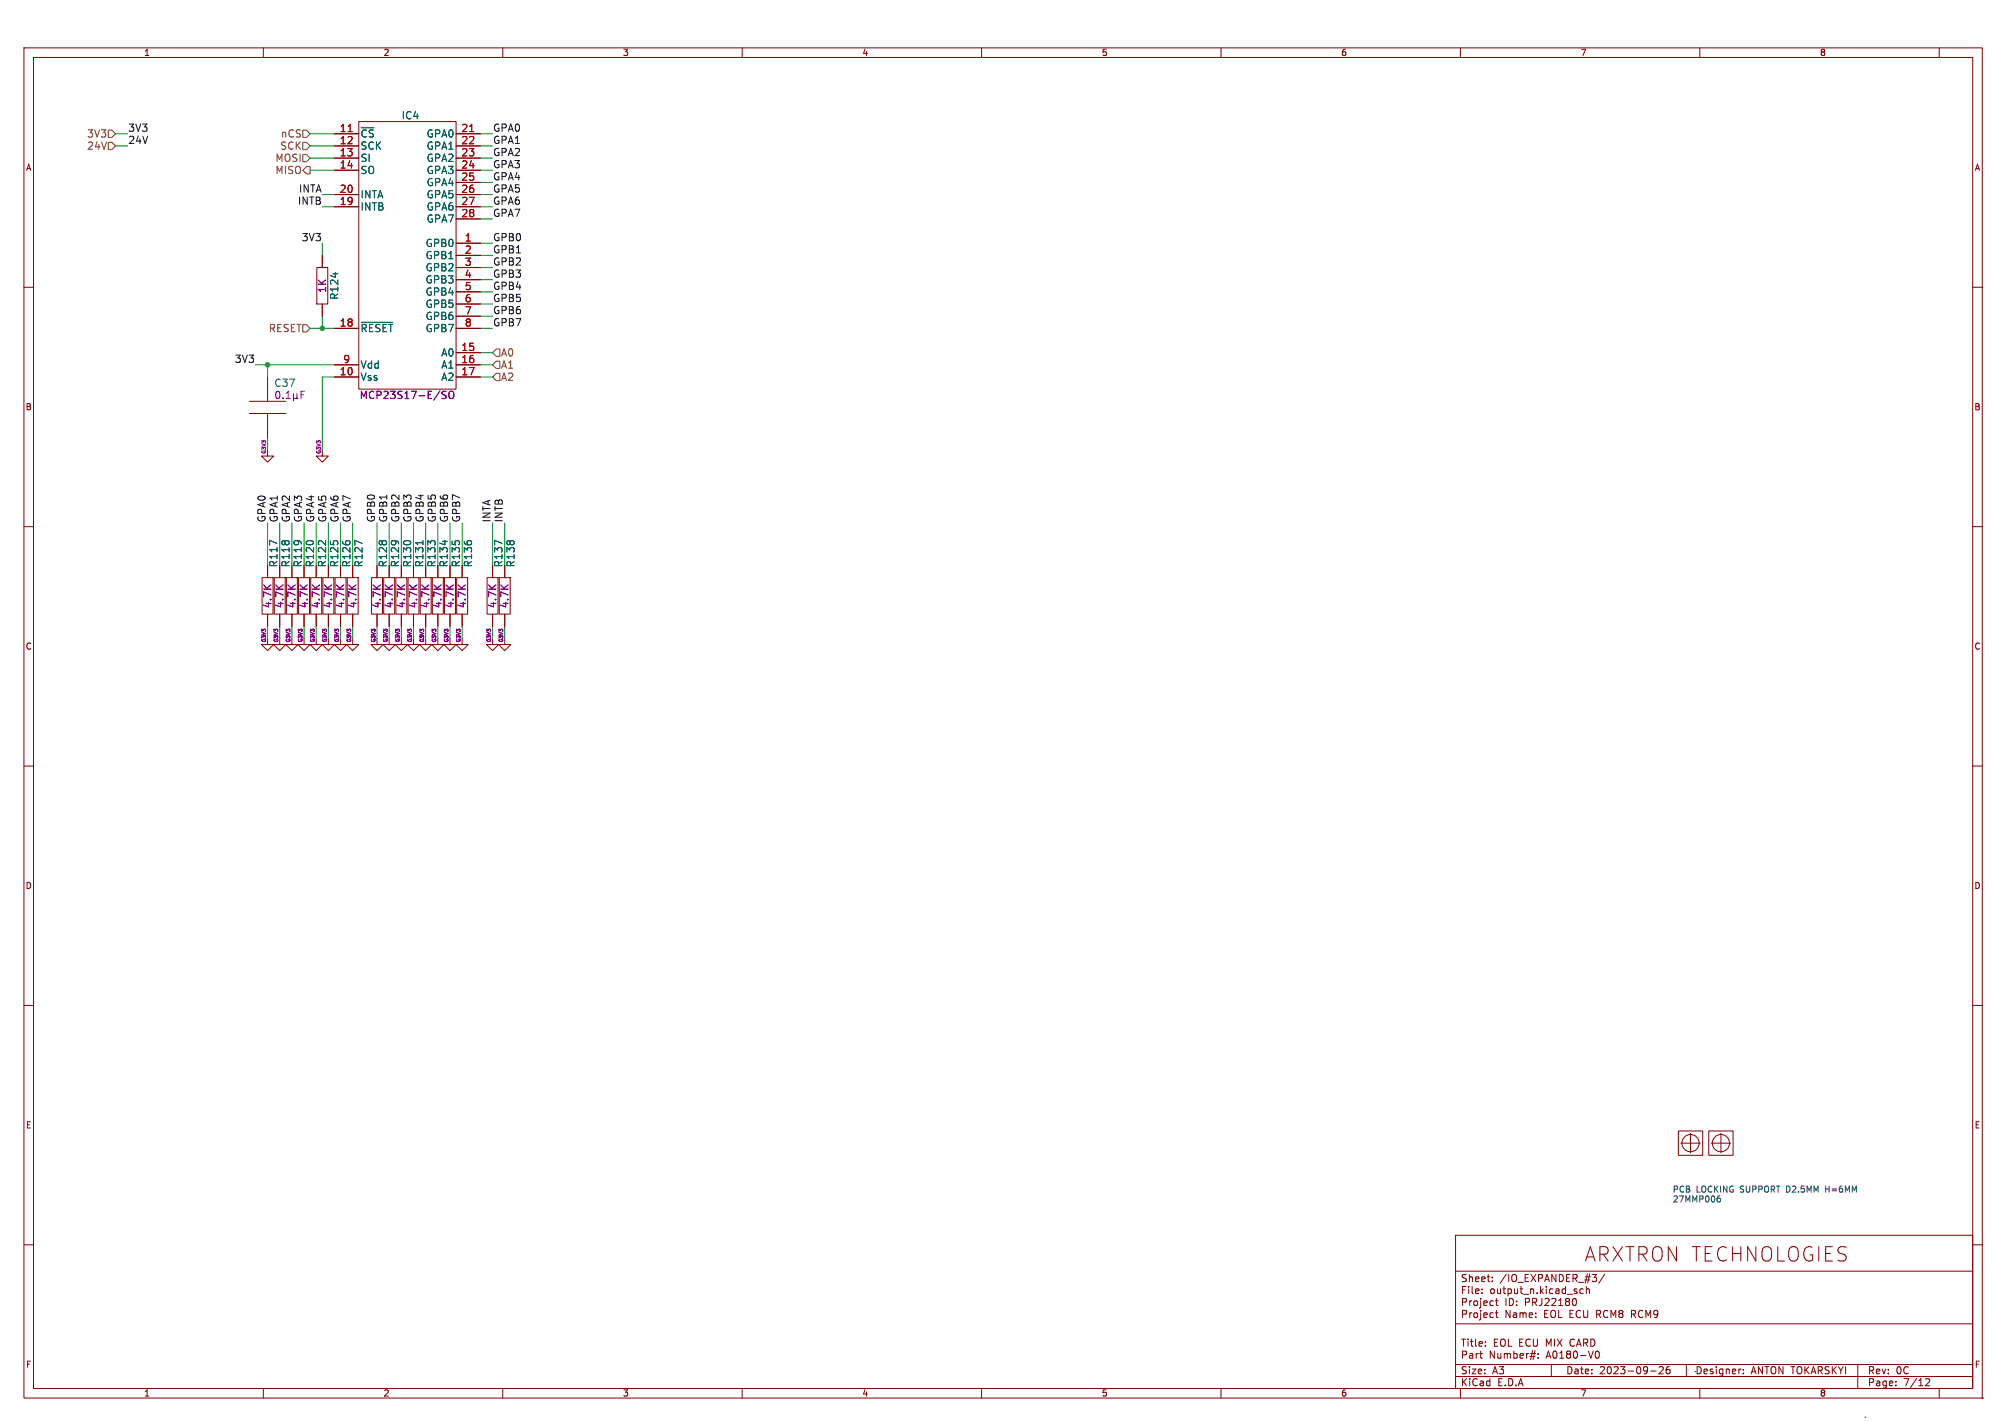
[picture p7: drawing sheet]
<svg xmlns="http://www.w3.org/2000/svg" width="420mm" height="297mm" viewBox="0 0 420 297" stroke-linecap="round" stroke-linejoin="round" font-family="sans-serif">
<g fill="none" stroke="#840000" stroke-width=".21">
<path d="M5 10h409v282h-409zM7 12h405v278h-405zM55 10v2M105 10v2M155 10v2M205 10v2M255 10v2M305 10v2M355 10v2M405 10v2M69.8 27.9h5.1M69.8 30.5h5.1"/>
<path d="M69.8 33h5.1M69.8 35.6h5.1M74.9 25.4h20.3v55.9h-20.3zM95.2 27.9h5.1M95.2 30.5h5.1M95.2 33h5.1M95.2 35.6h5.1M95.2 38.1h5.1M5 60h2M66.2 55.9h2.3v7.6h-2.3zM67.3 53.3v2.6M69.8 43.2h5.1"/>
<path d="M69.8 40.6h5.1M95.2 50.8h5.1M95.2 43.2h5.1M95.2 53.3h5.1M95.2 40.6h5.1M95.2 45.7h5.1M95.2 55.9h5.1M95.2 58.4h5.1M412 60h2M55.9 78.7v5.1M67.3 63.5v2.5M69.8 78.7h5.1"/>
<path d="M69.8 76.2h5.1M69.8 68.6h5.1M95.2 78.7h5.1M95.2 73.7h5.1M95.2 76.2h5.1M95.2 68.6h5.1M95.2 61h5.1M95.2 63.5h5.1M95.2 66h5.1M52.1 83.8h7.6M52.1 86.4h7.6M55.9 94v1.3h1.2l-1.2 1.2-1.3-1.2h1.3"/>
<path d="M55.9 86.4v5M67.3 94v1.3h1.3l-1.3 1.2-1.3-1.2h1.3M5 110h2M55.9 118.1v2.6M58.4 118.1v2.6M61 118.1v2.6M63.5 118.1v2.6M66 118.1v2.6M68.6 118.1v2.6M71.1 118.1v2.6M73.7 118.1v2.6M78.7 118.1v2.6"/>
<path d="M81.3 118.1v2.6M83.8 118.1v2.6M86.4 118.1v2.6M88.9 118.1v2.6M91.4 118.1v2.6M94 118.1v2.6M96.5 118.1v2.6M102.9 118.1v2.6M105.4 118.1v2.6M412 110h2M54.7 120.7h2.3v7.6h-2.3zM55.9 133.4v1.2h1.2l-1.2 1.3-1.3-1.3h1.3"/>
<path d="M55.9 128.3v2.5M57.3 120.7h2.3v7.6h-2.3zM58.4 133.4v1.2h1.3l-1.3 1.3-1.3-1.3h1.3M58.4 128.3v2.5M59.8 120.7h2.3v7.6h-2.3zM61 133.4v1.2h1.2l-1.2 1.3-1.3-1.3h1.3M61 128.3v2.5M62.4 120.7h2.2v7.6h-2.2zM63.5 133.4v1.2h1.3l-1.3 1.3-1.3-1.3h1.3M63.5 128.3v2.5M64.9 120.7h2.3v7.6h-2.3zM66 133.4v1.2h1.3l-1.3 1.3-1.2-1.3h1.2"/>
<path d="M66 128.3v2.5M67.4 120.7h2.3v7.6h-2.3zM68.6 133.4v1.2h1.2l-1.2 1.3-1.3-1.3h1.3M68.6 128.3v2.5M70 120.7h2.3v7.6h-2.3zM71.1 133.4v1.2h1.3l-1.3 1.3-1.3-1.3h1.3M71.1 128.3v2.5M72.5 120.7h2.3v7.6h-2.3zM73.7 133.4v1.2h1.2l-1.2 1.3-1.3-1.3h1.3M73.7 128.3v2.5M77.6 120.7h2.3v7.6h-2.3zM78.7 133.4v1.2h1.3l-1.3 1.3-1.2-1.3h1.2"/>
<path d="M78.7 128.3v2.5M80.1 120.7h2.3v7.6h-2.3zM81.3 133.4v1.2h1.2l-1.2 1.3-1.3-1.3h1.3M81.3 128.3v2.5M82.7 120.7h2.3v7.6h-2.3zM83.8 133.4v1.2h1.3l-1.3 1.3-1.3-1.3h1.3M83.8 128.3v2.5M85.2 120.7h2.3v7.6h-2.3zM86.4 133.4v1.2h1.2l-1.2 1.3-1.3-1.3h1.3M86.4 128.3v2.5M87.8 120.7h2.2v7.6h-2.2zM88.9 133.4v1.2h1.3l-1.3 1.3-1.3-1.3h1.3"/>
<path d="M88.9 128.3v2.5M90.3 120.7h2.3v7.6h-2.3zM91.4 133.4v1.2h1.3l-1.3 1.3-1.2-1.3h1.2M91.4 128.3v2.5M92.8 120.7h2.3v7.6h-2.3zM94 133.4v1.2h1.2l-1.2 1.3-1.3-1.3h1.3M94 128.3v2.5M95.4 120.7h2.3v7.6h-2.3zM96.5 133.4v1.2h1.3l-1.3 1.3-1.3-1.3h1.3M96.5 128.3v2.5M101.7 120.7h2.3v7.6h-2.3zM102.9 133.4v1.2h1.2l-1.2 1.3-1.3-1.3h1.3"/>
<path d="M102.9 128.3v2.5M104.3 120.7h2.3v7.6h-2.3zM105.4 133.4v1.2h1.3l-1.3 1.3-1.3-1.3h1.3M105.4 128.3v2.5M5 160h2M412 160h2M5 210h2M412 210h2M350.5 236.2h5.1v5.1h-5.1zM351 238.8h4.1M353.1 236.7v4.1M356.9 236.2h5v5.1h-5z"/>
<path d="M357.4 238.8h4M359.4 236.7v4.1M5 260h2M304 258h108v32h-108zM412 260h2M304 276.5h108M304 265.5h108M309.5 270v.2M309.5 269.3v.1M311.7 267.5v.2M311.7 266.8v.1M312.3 271.7h.6"/>
<path d="M312.3 274.2h.6M312.5 271.2v1.3l.4 .2M312.5 273.7v1.3l.4 .2M329.2 271.5v.9l-.5 .3M330.7 269.3l-.5-.1-.3 .3 .2 .6h.6M331.3 269.3l.2-.1 .4 .1v.9M331.3 268.7v1.5M335.2 266.1l-1.3 1.9M55 290v2M105 290v2M155 290v2M205 290v2"/>
<path d="M255 290v2M304 287.5h108M304 285h108M305 290v2M309 282.7h.6M309.4 283.7h.2M310.2 281v.2M310.2 280.3v.1M319.7 282.7h1M321.2 283.5v.2M321.2 282.8v.1M324 285v2.5"/>
<path d="M333.5 282.2a.85 .85 0 0 0 .2 1.5 .94 .94 0 0 0 0-1.5M344.7 286.4h1.2M346.5 285.6l.6-.2 .3 .5-1 1h1M348.7 285.4l-.5 .1a1.01 1.01 0 0 0 0 1.4l.5-.1 .1-.5-.3-.3h-.3l-.3 .3M352.2 285v2.5M355 290v2M363.4 285.9h.2M364.1 286.8v.1M364.1 286v.2M388 285v5M389.5 296h.1M395.9 289.3v.1"/>
<path d="M395.9 288.5v.2M402.2 288.1l.5-.2 .3 .5-.9 1h.9M405 290v2M414 292h.1"/>
<circle cx="353.1" cy="238.8" r="1.8"/>
<circle cx="359.4" cy="238.8" r="1.8"/>
</g>
<path d="M75.4 67.3h6.6M88.3 112.9v.9" fill="none" stroke="#006464" stroke-width=".21"/>
<path d="M72.7 27.5h.9M98.1 27.5h.9" fill="none" stroke="#a90000" stroke-width=".21"/>
<g fill="none" stroke="#840084" stroke-width=".21">
<path d="M57.9 81.7a.87 .87 0 0 0 .2 1.5 .95 .95 0 0 0 0-1.5M59.1 83.1v.1M59.8 83.2h.8M59.8 82.2l.4-.5v1.5M61.3 83l.2 .2h.3l.2-.2M61.3 82.2v1.6M62 83l.2 .2M62 82.2v.8M62.9 82.4h.5M63.6 81.7h-.7v1.5M92.3 82.2l.9 .6-.3 .4h-.6M93.2 81.8l-.6-.1-.3 .3"/>
<path d="M93.8 81.9a.51 .51 0 0 1 .6-.2 .51 .51 0 0 1 .4 .5v.5a.51 .51 0 0 1-.5 .6 .51 .51 0 0 1-.5-.6z"/>
</g>
<path d="M22.6 27.2h.8l.7 .7-.7 .8h-.8zM22.6 29.7h.8l.7 .8-.7 .7h-.8zM63.2 29.7h.8l.8 .8-.8 .7h-.8zM63.2 27.2h.8l.8 .7-.8 .8h-.8zM63.2 35.6l.8-.8h.8v1.5h-.8zM63.2 32.3h.8l.8 .7-.8 .8h-.8zM63.2 67.8h.8l.8 .8-.8 .7h-.8zM103.6 72.9h.8v1.5h-.8l-.7-.7zM103.6 75.4h.8v1.6h-.8l-.7-.8zM103.6 78h.8v1.5h-.8l-.7-.8z" fill="none" stroke="#725600" stroke-width=".21"/>
<path d="M358.8 250.3h.3l.2 .2v.4l-.5 .1M359 249.8h-.2" fill="none" stroke="#0000c2" stroke-width=".21"/>
<g fill="none" stroke="#009600" stroke-width=".21">
<path d="M24.1 30.5h2.6M24.1 27.9h2.6M64.8 30.5h5M64.8 27.9h5M64.8 35.6h5M64.8 33h5M100.3 30.5h2.6M100.3 27.9h2.6M100.3 35.6h2.6M100.3 38.1h2.6M100.3 33h2.6M67.3 43.2h2.5"/>
<path d="M67.3 40.6h2.5M67.3 50.8v2.5M100.3 43.2h2.6M100.3 40.6h2.6M100.3 53.3h2.6M100.3 50.8h2.6M100.3 55.9h2.6M100.3 45.7h2.6M100.3 58.4h2.6M53.3 76.2h16.5M55.9 76.2v2.5M64.8 68.6h5"/>
<path d="M67.3 66v2.6M69.8 78.7h-2.5v15.3M100.3 76.2h2.6M100.3 78.7h2.6M100.3 68.6h2.6M100.3 61h2.6M100.3 73.7h2.6M100.3 63.5h2.6M100.3 66h2.6M55.9 91.4v2.6M55.9 109.2v8.9M58.4 109.2v8.9"/>
<path d="M61 109.2v8.9M63.5 109.2v8.9M66 109.2v8.9M68.6 109.2v8.9M71.1 109.2v8.9M73.7 109.2v8.9M78.7 109.2v8.9M81.3 109.2v8.9M83.8 109.2v8.9M86.4 109.2v8.9M88.9 109.2v8.9M91.4 109.2v8.9"/>
<path d="M94 109.2v8.9M96.5 109.2v8.9M102.9 109.2v8.9M105.4 109.2v8.9M55.9 130.8v2.6M58.4 130.8v2.6M61 130.8v2.6M63.5 130.8v2.6M66 130.8v2.6M68.6 130.8v2.6M71.1 130.8v2.6M73.7 130.8v2.6"/>
<path d="M78.7 130.8v2.6M81.3 130.8v2.6M83.8 130.8v2.6M86.4 130.8v2.6M88.9 130.8v2.6M91.4 130.8v2.6M94 130.8v2.6M96.5 130.8v2.6M102.9 130.8v2.6M105.4 130.8v2.6"/>
</g>
<g fill="#009600" stroke="#009600" stroke-width=".21">
<circle cx="67.3" cy="68.6" r=".46"/>
<circle cx="55.9" cy="76.2" r=".46"/>
</g>
<text font-size="4.2" fill="#840000" x="330.9" y="263.7">ARXTRON TECHNOLOGIES</text>
<g font-size="2.1" fill="#725600">
<text x="18.1" y="28.9">3V3</text>
<text x="58.6" y="28.9">nCS</text>
<text x="18.1" y="31.5">24V</text>
<text x="57.5" y="34">MOSI</text>
<text x="58.5" y="31.5">SCK</text>
<text x="57.5" y="36.6">MISO</text>
<text x="56.1" y="69.6">RESET</text>
<text x="104.5" y="74.7">A0</text>
<text x="104.5" y="77.2">A1</text>
<text x="104.5" y="79.7">A2</text>
</g>
<g font-size="2.1" fill="#0f0f0f">
<text x="26.7" y="27.6">3V3</text>
<text x="102.9" y="27.6">GPA0</text>
<text x="26.7" y="30.2">24V</text>
<text x="102.9" y="35.2">GPA3</text>
<text x="102.9" y="30.2">GPA1</text>
<text x="102.9" y="32.7">GPA2</text>
<text x="62.4" y="40.3">INTA</text>
<text x="102.9" y="40.3">GPA5</text>
<text x="102.9" y="37.8">GPA4</text>
<text x="62.2" y="42.9">INTB</text>
<text x="102.9" y="42.9">GPA6</text>
<text x="102.9" y="45.4">GPA7</text>
<text x="62.9" y="50.5">3V3</text>
<text x="102.9" y="50.5">GPB0</text>
<text x="102.9" y="53">GPB1</text>
<text x="102.9" y="55.6">GPB2</text>
<text x="102.9" y="58.1">GPB3</text>
<text x="102.9" y="63.2">GPB5</text>
<text x="102.9" y="65.7">GPB6</text>
<text x="102.9" y="60.6">GPB4</text>
<text x="102.9" y="68.3">GPB7</text>
<text x="49" y="75.9">3V3</text>
<text x="55.6" y="109.2" transform="rotate(-90 55.6 109.2)">GPA0</text>
<text x="58.1" y="109.2" transform="rotate(-90 58.1 109.2)">GPA1</text>
<text x="60.6" y="109.2" transform="rotate(-90 60.6 109.2)">GPA2</text>
<text x="63.2" y="109.2" transform="rotate(-90 63.2 109.2)">GPA3</text>
<text x="65.7" y="109.2" transform="rotate(-90 65.7 109.2)">GPA4</text>
<text x="68.3" y="109.2" transform="rotate(-90 68.3 109.2)">GPA5</text>
<text x="70.8" y="109.2" transform="rotate(-90 70.8 109.2)">GPA6</text>
<text x="73.3" y="109.2" transform="rotate(-90 73.3 109.2)">GPA7</text>
<text x="78.4" y="109.2" transform="rotate(-90 78.4 109.2)">GPB0</text>
<text x="81" y="109.2" transform="rotate(-90 81 109.2)">GPB1</text>
<text x="83.5" y="109.2" transform="rotate(-90 83.5 109.2)">GPB2</text>
<text x="86" y="109.2" transform="rotate(-90 86 109.2)">GPB3</text>
<text x="88.6" y="109.2" transform="rotate(-90 88.6 109.2)">GPB4</text>
<text x="91.1" y="109.2" transform="rotate(-90 91.1 109.2)">GPB5</text>
<text x="93.7" y="109.2" transform="rotate(-90 93.7 109.2)">GPB6</text>
<text x="96.2" y="109.2" transform="rotate(-90 96.2 109.2)">GPB7</text>
<text x="102.6" y="109.2" transform="rotate(-90 102.6 109.2)">INTA</text>
<text x="105.1" y="109.2" transform="rotate(-90 105.1 109.2)">INTB</text>
</g>
<g font-size="2.1" fill="#a90000">
<text x="70.9" y="27.7">11</text>
<text x="96.3" y="27.7">21</text>
<text x="70.9" y="30.2">12</text>
<text x="70.9" y="32.8">13</text>
<text x="70.9" y="35.3">14</text>
<text x="96.3" y="30.2">22</text>
<text x="96.3" y="32.8">23</text>
<text x="96.3" y="35.3">24</text>
<text x="70.9" y="40.4">20</text>
<text x="96.3" y="37.8">25</text>
<text x="96.3" y="40.4">26</text>
<text x="70.9" y="42.9">19</text>
<text x="96.3" y="42.9">27</text>
<text x="96.3" y="45.5">28</text>
<text x="97" y="50.5">1</text>
<text x="97" y="53.1">2</text>
<text x="97" y="55.6">3</text>
<text x="97" y="58.2">4</text>
<text x="97" y="60.7">5</text>
<text x="97" y="63.2">6</text>
<text x="97" y="65.8">7</text>
<text x="70.9" y="68.3">18</text>
<text x="97" y="68.3">8</text>
<text x="71.6" y="75.9">9</text>
<text x="96.3" y="73.4">15</text>
<text x="96.3" y="75.9">16</text>
<text x="70.9" y="78.5">10</text>
<text x="96.3" y="78.5">17</text>
</g>
<g font-size="2.1" fill="#006464">
<text x="75.2" y="28.9">~{CS}</text>
<text x="83.8" y="25.1">IC4</text>
<text x="89" y="28.9">GPA0</text>
<text x="75.2" y="31.5">SCK</text>
<text x="75.2" y="34">SI</text>
<text x="89" y="31.5">GPA1</text>
<text x="89" y="34">GPA2</text>
<text x="75.2" y="36.6">SO</text>
<text x="75.2" y="41.6">INTA</text>
<text x="89" y="36.6">GPA3</text>
<text x="89" y="39.1">GPA4</text>
<text x="89" y="41.6">GPA5</text>
<text x="75.2" y="44.2">INTB</text>
<text x="89" y="44.2">GPA6</text>
<text x="89" y="46.7">GPA7</text>
<text x="88.8" y="51.8">GPB0</text>
<text x="88.8" y="54.3">GPB1</text>
<text x="88.8" y="56.9">GPB2</text>
<text x="88.8" y="59.4">GPB3</text>
<text x="70.8" y="62.7" transform="rotate(-90 70.8 62.7)">R124</text>
<text x="88.8" y="62">GPB4</text>
<text x="88.8" y="64.5">GPB5</text>
<text x="75.2" y="69.6">~{RESET}</text>
<text x="88.8" y="67">GPB6</text>
<text x="88.8" y="69.6">GPB7</text>
<text x="75.2" y="77.2">Vdd</text>
<text x="92.1" y="74.7">A0</text>
<text x="92.1" y="77.2">A1</text>
<text x="75.2" y="79.7">Vss</text>
<text x="92.1" y="79.7">A2</text>
<text x="58.1" y="118.6" transform="rotate(-90 58.1 118.6)">R117</text>
<text x="60.7" y="118.6" transform="rotate(-90 60.7 118.6)">R118</text>
<text x="63.2" y="118.6" transform="rotate(-90 63.2 118.6)">R119</text>
<text x="65.8" y="118.6" transform="rotate(-90 65.8 118.6)">R120</text>
<text x="68.3" y="118.6" transform="rotate(-90 68.3 118.6)">R122</text>
<text x="70.8" y="118.6" transform="rotate(-90 70.8 118.6)">R125</text>
<text x="73.4" y="118.6" transform="rotate(-90 73.4 118.6)">R126</text>
<text x="75.9" y="118.6" transform="rotate(-90 75.9 118.6)">R127</text>
<text x="81" y="118.6" transform="rotate(-90 81 118.6)">R128</text>
<text x="83.5" y="118.6" transform="rotate(-90 83.5 118.6)">R129</text>
<text x="86.1" y="118.6" transform="rotate(-90 86.1 118.6)">R130</text>
<text x="88.6" y="118.6" transform="rotate(-90 88.6 118.6)">R131</text>
<text x="91.2" y="118.6" transform="rotate(-90 91.2 118.6)">R133</text>
<text x="93.7" y="118.6" transform="rotate(-90 93.7 118.6)">R134</text>
<text x="96.2" y="118.6" transform="rotate(-90 96.2 118.6)">R135</text>
<text x="98.8" y="118.6" transform="rotate(-90 98.8 118.6)">R136</text>
<text x="105.1" y="118.6" transform="rotate(-90 105.1 118.6)">R137</text>
<text x="107.7" y="118.6" transform="rotate(-90 107.7 118.6)">R138</text>
</g>
<g font-size="2.1" fill="#840084">
<text x="68.3" y="61.3" transform="rotate(-90 68.3 61.3)">1K</text>
<text x="57.2" y="81">C37</text>
<text x="75" y="83.5">MCP23S17-E/SO</text>
<text x="56.9" y="127.1" transform="rotate(-90 56.9 127.1)">4.7K</text>
<text x="59.4" y="127.1" transform="rotate(-90 59.4 127.1)">4.7K</text>
<text x="62" y="127.1" transform="rotate(-90 62 127.1)">4.7K</text>
<text x="64.5" y="127.1" transform="rotate(-90 64.5 127.1)">4.7K</text>
<text x="67" y="127.1" transform="rotate(-90 67 127.1)">4.7K</text>
<text x="69.6" y="127.1" transform="rotate(-90 69.6 127.1)">4.7K</text>
<text x="72.1" y="127.1" transform="rotate(-90 72.1 127.1)">4.7K</text>
<text x="74.7" y="127.1" transform="rotate(-90 74.7 127.1)">4.7K</text>
<text x="79.7" y="127.1" transform="rotate(-90 79.7 127.1)">4.7K</text>
<text x="82.3" y="127.1" transform="rotate(-90 82.3 127.1)">4.7K</text>
<text x="84.8" y="127.1" transform="rotate(-90 84.8 127.1)">4.7K</text>
<text x="87.4" y="127.1" transform="rotate(-90 87.4 127.1)">4.7K</text>
<text x="89.9" y="127.1" transform="rotate(-90 89.9 127.1)">4.7K</text>
<text x="92.4" y="127.1" transform="rotate(-90 92.4 127.1)">4.7K</text>
<text x="95" y="127.1" transform="rotate(-90 95 127.1)">4.7K</text>
<text x="97.5" y="127.1" transform="rotate(-90 97.5 127.1)">4.7K</text>
<text x="103.9" y="127.1" transform="rotate(-90 103.9 127.1)">4.7K</text>
<text x="106.4" y="127.1" transform="rotate(-90 106.4 127.1)">4.7K</text>
</g>
<g font-size="2.1" fill="#840000">
<text x="305" y="268">Sheet:</text>
<text x="313.2" y="268">/IO_EXPANDER_#3/</text>
<text x="305" y="270.5">File:</text>
<text x="305" y="273">Project</text>
<text x="305" y="275.5">Project</text>
<text x="311.1" y="270.5">output_n.kicad_sch</text>
<text x="314.2" y="273">ID:</text>
<text x="314.2" y="275.5">Name:</text>
<text x="318.4" y="273">PRJ22180</text>
<text x="322.4" y="275.5">EOL ECU RCM8</text>
<text x="341.1" y="275.5">RCM9</text>
<text x="305" y="281.5">Title:</text>
<text x="311.8" y="281.5">EOL ECU MIX CARD</text>
<text x="305" y="287.2">Size:</text>
<text x="305" y="284">Part</text>
<text x="310.9" y="284">Number#:</text>
<text x="311.6" y="287.2">A3</text>
<text x="322.9" y="284">A0180-V0</text>
<text x="327" y="287.2">Date:</text>
<text x="334" y="287.2">2023-09-26</text>
<text x="354" y="287.2">Designer:</text>
<text x="365.6" y="287.2">ANTON TOKARSKYI</text>
<text x="390" y="287.2">Rev:</text>
<text x="395.9" y="287.2">0C</text>
<text x="305" y="289.7">KiCad</text>
<text x="312.7" y="289.7">E.D.A</text>
<text x="390" y="289.7">Page:</text>
<text x="397.5" y="289.7">7/12</text>
</g>
<g font-size="1.8" fill="#840000">
<text x="30" y="11.9">1</text>
<text x="80" y="11.9">2</text>
<text x="130" y="11.9">3</text>
<text x="180" y="11.9">4</text>
<text x="230" y="11.9">5</text>
<text x="280" y="11.9">6</text>
<text x="330" y="11.9">7</text>
<text x="380" y="11.9">8</text>
<text x="5.3" y="35.9">A</text>
<text x="412.3" y="35.9">A</text>
<text x="5.3" y="85.9">B</text>
<text x="412.2" y="85.9">B</text>
<text x="5.3" y="135.9">C</text>
<text x="412.2" y="135.9">C</text>
<text x="5.3" y="185.9">D</text>
<text x="412.2" y="185.9">D</text>
<text x="5.3" y="235.9">E</text>
<text x="412.3" y="235.9">E</text>
<text x="5.3" y="285.9">F</text>
<text x="412.3" y="285.9">F</text>
<text x="30" y="291.9">1</text>
<text x="80" y="291.9">2</text>
<text x="130" y="291.9">3</text>
<text x="180" y="291.9">4</text>
<text x="230" y="291.9">5</text>
<text x="280" y="291.9">6</text>
<text x="330" y="291.9">7</text>
<text x="380" y="291.9">8</text>
</g>
<g font-size="1.8" fill="#0000c2">
<text x="349.2" y="249.2">PCB</text>
<text x="349.2" y="251.2">27MMP006</text>
<text x="354.2" y="249.2">LOCKING</text>
<text x="363.5" y="249.2">SUPPORT</text>
<text x="373.3" y="249.2">D2.5MM</text>
<text x="381.7" y="249.2">H=6MM</text>
</g>
<g font-size="1.1" fill="#840084">
<text x="55.7" y="94.9" transform="rotate(-90 55.7 94.9)">G3V3</text>
<text x="67.2" y="94.9" transform="rotate(-90 67.2 94.9)">G3V3</text>
<text x="55.7" y="134.3" transform="rotate(-90 55.7 134.3)">G3V3</text>
<text x="58.3" y="134.3" transform="rotate(-90 58.3 134.3)">G3V3</text>
<text x="60.8" y="134.3" transform="rotate(-90 60.8 134.3)">G3V3</text>
<text x="63.3" y="134.3" transform="rotate(-90 63.3 134.3)">G3V3</text>
<text x="65.9" y="134.3" transform="rotate(-90 65.9 134.3)">G3V3</text>
<text x="68.4" y="134.3" transform="rotate(-90 68.4 134.3)">G3V3</text>
<text x="71" y="134.3" transform="rotate(-90 71 134.3)">G3V3</text>
<text x="73.5" y="134.3" transform="rotate(-90 73.5 134.3)">G3V3</text>
<text x="78.6" y="134.3" transform="rotate(-90 78.6 134.3)">G3V3</text>
<text x="81.1" y="134.3" transform="rotate(-90 81.1 134.3)">G3V3</text>
<text x="83.7" y="134.3" transform="rotate(-90 83.7 134.3)">G3V3</text>
<text x="86.2" y="134.3" transform="rotate(-90 86.2 134.3)">G3V3</text>
<text x="88.7" y="134.3" transform="rotate(-90 88.7 134.3)">G3V3</text>
<text x="91.3" y="134.3" transform="rotate(-90 91.3 134.3)">G3V3</text>
<text x="93.8" y="134.3" transform="rotate(-90 93.8 134.3)">G3V3</text>
<text x="96.4" y="134.3" transform="rotate(-90 96.4 134.3)">G3V3</text>
<text x="102.7" y="134.3" transform="rotate(-90 102.7 134.3)">G3V3</text>
<text x="105.3" y="134.3" transform="rotate(-90 105.3 134.3)">G3V3</text>
</g>
</svg>
